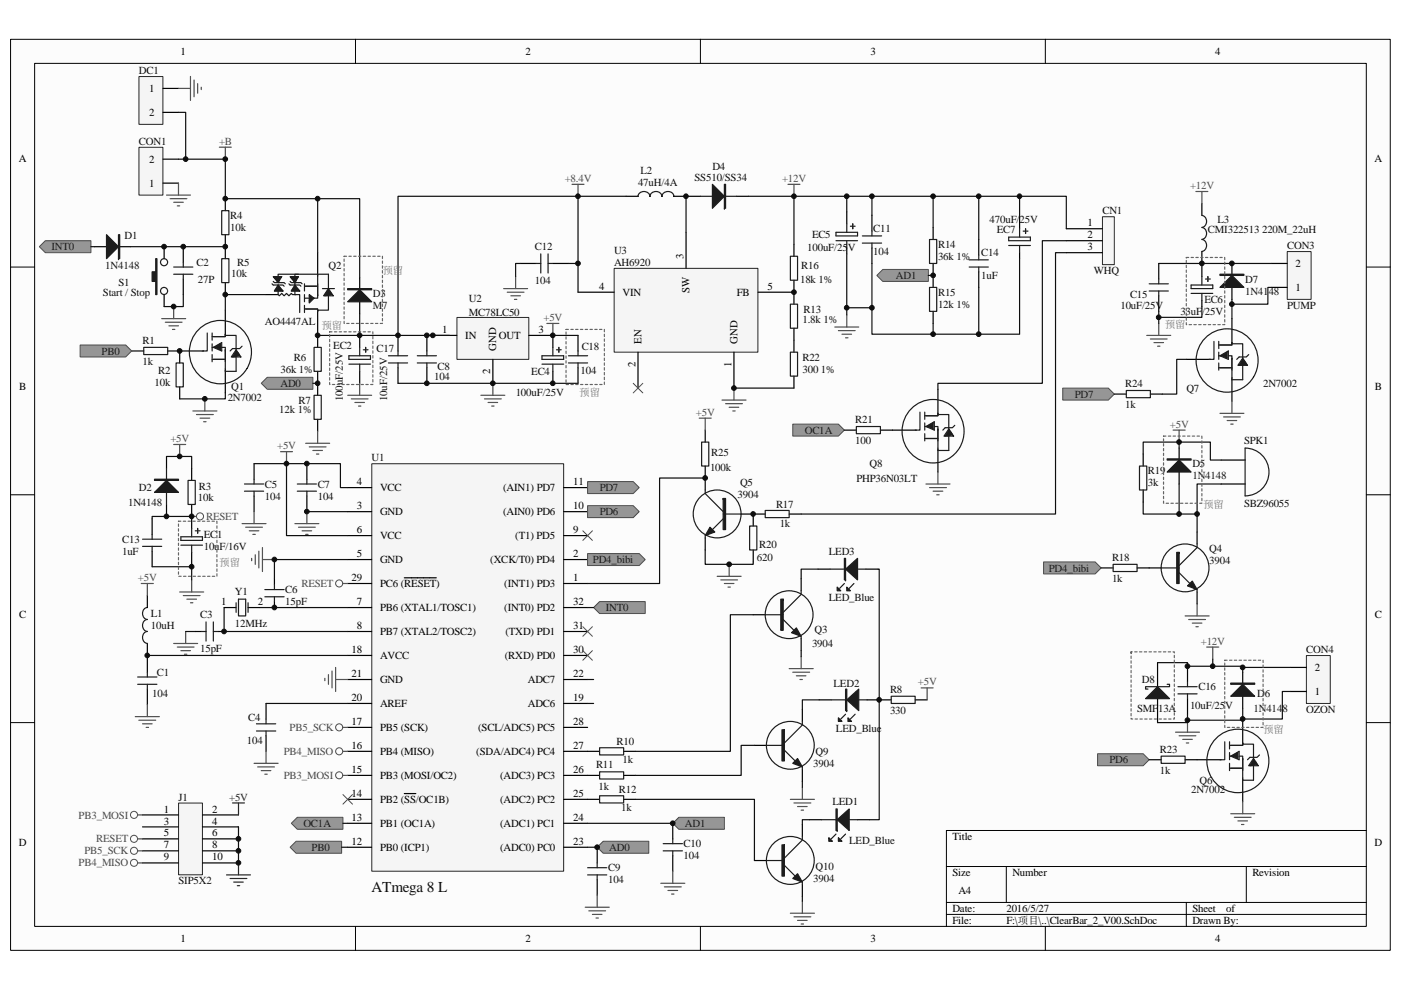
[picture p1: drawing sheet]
<svg xmlns="http://www.w3.org/2000/svg" width="297mm" height="210mm" viewBox="0 0 297 210" stroke-linecap="round" stroke-linejoin="round" font-family="sans-serif">
<path d="M2.3 8.4h292.5v193.2h-292.5z" fill="#fcfcfc"/>
<path d="M2.2 8.3h292.6v193.3h-292.6z" fill="none" stroke="#000" stroke-width=".21"/>
<path d="M7.4 13.5h282.3v183h-282.3z" fill="#fcfcfc"/>
<g fill="none" stroke="#000" stroke-width=".21">
<path d="M7.3 13.4h282.4v183.1h-282.4zM75.4 8.3v5.1M148.5 8.3v5.1M221.6 8.3v5.1M2.2 56.6h5.1M289.7 56.6h5.1M2.2 104.9h5.1M289.7 104.9h5.1M2.2 153.3h5.1M289.7 153.3h5.1M289.7 176.1h-89v20.4M75.4 196.5v5.1"/>
<path d="M148.5 196.5v5.1M200.7 183.8h89M200.7 191.4h89M200.7 194h89M213.4 183.8v7.6M221.6 196.5v5.1M251.5 191.4v5.1M264.2 183.8v7.6"/>
</g>
<path d="M78.8 98.4h40.7v86.4h-40.7z" fill="#f5f5f5"/>
<path d="M78.8 98.4h40.7v86.4h-40.7z" fill="none" stroke="#262626" stroke-width=".21"/>
<g fill="none" stroke="#000" stroke-width=".25">
<path d="M73.7 103.4h5.1M73.7 108.5h5.1M73.7 118.7h5.1M73.7 113.6h5.1M119.5 103.4h5.1M119.5 108.5h5.1M119.5 118.7h5.1M119.5 113.6h5.1M31.2 126.3v2.6M31.2 136.5v2.5M73.7 123.8h5.1M73.7 128.9h5.1"/>
<path d="M73.7 133.9h5.1M73.7 139h5.1M85.7 122.6h6.8M119.5 123.8h5.1M119.5 128.9h5.1M119.5 133.9h5.1M119.5 139h5.1M56.4 149.2v3.3M56.4 156.1v3.3M73.7 149.2h5.1M73.7 144.1h5.1M73.7 154.3h5.1"/>
<path d="M73.7 159.4h5.1M119.5 149.2h5.1M119.5 144.1h5.1M119.5 154.3h5.1M119.5 159.4h5.1M73.7 164.5h5.1M73.7 169.5h5.1M73.7 174.6h5.1M73.7 179.7h5.1M85.7 168.3h2.5M119.5 164.5h5.1M119.5 169.5h5.1"/>
<path d="M119.5 174.6h5.1M119.5 179.7h5.1"/>
</g>
<path d="M31.2 128.9a1.3 1.3 0 0 0-1 1.2 1.3 1.3 0 0 0 1 1.3 1.3 1.3 0 0 0-1 1.3 1.3 1.3 0 0 0 1 1.2 1.29 1.29 0 0 0-1 1.3 1.29 1.29 0 0 0 1 1.3M54.4 153.5h4.1M54.4 155h4.1M56.4 152.5v1M56.4 155v1.1" fill="none" stroke="#1c1c1c" stroke-width=".25"/>
<path d="M29.9 123.8h2.6M31.2 123.8v2.5M56.4 159.4v2.5M68.9 143.9v.5M69.6 143.1v2M70.4 142.3v3.6M71.2 144.1h2.5M71.2 141.6v5.1M53.9 161.9h5.1M54.6 162.7h3.6M55.4 163.4h2M56.2 164.2h.5" fill="none" stroke="#4c4c4c" stroke-width=".25"/>
<path d="M73.7 139h-42.5v.3M56.4 149.2h17.3" fill="none" stroke="#0e0e0e" stroke-width=".25"/>
<path d="M37.9 170.3h5v15.2h-5z" fill="#f5f5f5"/>
<path d="M37.9 170.3h5v15.2h-5z" fill="none" stroke="#262626" stroke-width=".21"/>
<g fill="none" stroke="#000" stroke-width=".25">
<path d="M35.3 96.8v2.6M40.6 99.4v2.5M53.9 98.3v3.3M65.1 98.3v3.3M35.3 107v2.5M40.6 107v5.1M40.6 117.2v2.5M53.9 105.2v3.3M65.1 105.2v3.3M47.5 128.9h2.6M52.6 128.9h2.5M173.4 120.7h2.6"/>
<path d="M183.6 120.7h2.6M124.6 159.4h2.5M132.2 159.4h2.6M173.7 148.4h2.5M183.9 148.4h2.5M30.2 172.8h7.6M30.2 175.4h7.6M30.2 177.9h7.6M42.9 172.8h7.7M42.9 175.4h7.7M42.9 177.9h7.7M124.6 164.5h2.5"/>
<path d="M124.6 169.5h2.5M132.2 164.5h2.6M132.2 169.5h2.6M171.7 173.9h2.5M181.8 173.9h2.6M30.2 180.5h7.6M30.2 183h7.6M42.9 180.5h7.7M42.9 183h7.7"/>
</g>
<g fill="none" stroke="#4c4c4c" stroke-width=".21">
<circle cx="42.4" cy="109.5" r=".75"/>
<circle cx="71.9" cy="123.8" r=".75"/>
<circle cx="71.9" cy="159.4" r=".75"/>
<circle cx="71.9" cy="154.3" r=".75"/>
<circle cx="28.4" cy="177.9" r=".75"/>
<circle cx="28.4" cy="172.8" r=".75"/>
<circle cx="71.9" cy="164.4" r=".75"/>
<circle cx="28.4" cy="180.5" r=".75"/>
<circle cx="28.4" cy="183" r=".75"/>
</g>
<g fill="none" stroke="#4c4c4c" stroke-width=".25">
<path d="M36.8 94.3h2.6M38.1 94.3v2.5M59.5 95.8h2.5M60.7 95.8v2.5M40.6 109.5h1.1M51.3 111.1h5.1M52.1 111.8h3.5M52.8 112.6h2.1M53.4 118.4v.5M53.6 113.3h.5M53.9 108.5v2.6M54.1 117.7v2"/>
<path d="M54.9 116.9v3.6M55.6 118.7h2.6M55.6 116.1v5.1M62.5 111.1h5.1M63.3 111.8h3.5M64 112.6h2.1M64.8 113.3h.5M65.1 108.5v2.6M72.7 123.8h1M251.3 130.6h5.1M252 131.4h3.6M252.8 132.2h2"/>
<path d="M253.6 132.9h.5M253.8 128.1v2.5M72.7 154.3h1M72.7 159.4h1M29.2 177.9h1M29.2 172.8h1M72.7 164.5h1M29.2 183h1M29.2 180.5h1M167.6 193.7h5.1M168.3 194.5h3.6M169.1 195.2h2"/>
<path d="M169.9 196h.5M170.1 191.2v2.5"/>
</g>
<path d="M49.3 170.3h2.5M50.6 170.3v2.5M48 185.6h5.1M48.8 186.3h3.5M49.5 187.1h2.1M50.3 187.9h.5M50.6 183v2.6" fill="none" stroke="#262626" stroke-width=".25"/>
<path d="M35.3 96.8h5.3v2.6M53.9 98.3h6.8M65.1 108.5h8.6M73.7 103.4h-1.5v-5.1h-11.5v15.3h13M242.4 106.5v2.5h11.4M250 102.7v6.3M258.9 102.7h-5.1v10.1M50.6 175.4v7.6" fill="none" stroke="#0e0e0e" stroke-width=".25"/>
<g fill="none" stroke="#1c1c1c" stroke-width=".25">
<path d="M35.3 99.4v7.6M38.4 113.9h4.5v.7h-4.5zM38.4 115.6h4.5M39.9 101.9h1.5v5.1h-1.5zM40.6 112.1v1.8M40.6 115.6v1.6M41.4 112.6h1M41.9 112.1v1M51.8 102.7h4.1M51.8 104.2h4.1M53.9 101.6v1.1M53.9 104.2v1"/>
<path d="M63 102.7h4.1M63 104.2h4.1M65.1 101.6v1.1M65.1 104.2v1M50.1 127.8v2.1M50.6 127.1h1.5v3.5h-1.5zM52.6 127.8v2.1M176 120.7h7.6M179 123.8l-1 1M181.1 123.8l-1.1 1M127.1 158.6h5.1v1.5h-5.1zM176.2 148.4h7.7"/>
<path d="M179.3 151.5l-1 1M181.3 151.5l-1 1M127.1 163.7h5.1v1.5h-5.1zM127.1 168.8h5.1v1.5h-5.1zM174.2 173.9h7.6M177.2 176.9l-1 1M179.3 176.9l-1 1"/>
</g>
<g fill="#1c1c1c" stroke="#1c1c1c" stroke-width=".25">
<path d="M32.8 104.4l2.5-2.5 2.5 2.5z"/>
<path d="M179.3 120.7l2.5-2.3v4.6z"/>
<path d="M177.5 124.5l.8 .8h-.8z"/>
<path d="M179.5 124.5l.8 .8h-.8z"/>
<path d="M179.5 148.4l2.6-2.2v4.5z"/>
<path d="M177.8 152.3l.7 .7h-.7z"/>
<path d="M179.8 152.3l.7 .7h-.7z"/>
<path d="M177.5 173.9l2.5-2.3v4.5z"/>
<path d="M175.7 177.7l.8 .7h-.8z"/>
<path d="M177.8 177.7l.7 .7h-.7z"/>
<path d="M32.8 101.6h5v.3h-5z" fill-rule="evenodd"/>
<path d="M179 118.4h.3v4.6h-.3z" fill-rule="evenodd"/>
<path d="M179.3 146.2h.2v4.5h-.2z" fill-rule="evenodd"/>
<path d="M177.2 171.6h.3v4.5h-.3z" fill-rule="evenodd"/>
</g>
<path d="M221.3 119.2h10.9l1.3 1.3-1.3 1.2h-10.9z" fill-rule="evenodd" fill="#969696" stroke="#4c4c4c" stroke-width=".21"/>
<path d="M258.9 97.6h5.1M253.8 112.8v2.6M258.9 102.7h5.1M243.6 120.5h2.6M253.8 125.6v2.5" fill="none" stroke="#000" stroke-width=".25"/>
<g fill="none" stroke="#1c1c1c" stroke-width=".25">
<path d="M253.8 115.4v.7l-3.8 3.9M264 105.2a5.1 5.1 0 0 0 5-5.1 5.1 5.1 0 0 0-5-5.1v10.2M246.2 120.5h3.8M250 121.5l2.3 2.3M253.8 125.1v.5"/>
<circle cx="251.3" cy="120.4" r="5.1"/>
</g>
<g fill="#1c1c1c" stroke="#1c1c1c" stroke-width=".25">
<path d="M251.8 124.3l1-1 1 1.8z"/>
<path d="M249.5 117.2v6.6h.5v-6.6z" fill-rule="evenodd"/>
</g>
<path d="M250 93.8h6.6v3.8h2.3" fill="none" stroke="#0e0e0e" stroke-width=".25"/>
<path d="M126.6 179.7l1.3-1.3h9.7v2.6h-9.7z" fill-rule="evenodd" fill="#969696" stroke="#4c4c4c" stroke-width=".21"/>
<path d="M124.6 184h4M124.6 185.6h4M126.6 183v1M126.6 185.6v1" fill="none" stroke="#1c1c1c" stroke-width=".25"/>
<path d="M126.6 179.7v3.3M126.6 186.6v3.3" fill="none" stroke="#000" stroke-width=".25"/>
<path d="M124.1 192.4h5.1M124.8 193.2h3.6M125.6 194h2M126.4 194.7h.5M126.6 189.9v2.5" fill="none" stroke="#4c4c4c" stroke-width=".25"/>
<path d="M124.6 179.7h2" fill="none" stroke="#0e0e0e" stroke-width=".25"/>
<path d="M142.6 174.6l1.3-1.2h9.7v2.5h-9.7z" fill-rule="evenodd" fill="#969696" stroke="#4c4c4c" stroke-width=".21"/>
<path d="M124.6 174.6h18v.5" fill="none" stroke="#0e0e0e" stroke-width=".25"/>
<path d="M140.6 178.9h4.1M142.6 177.9v1M140.6 180.5h4.1M142.6 180.5v1" fill="none" stroke="#1c1c1c" stroke-width=".25"/>
<path d="M142.6 174.6v3.3M142.6 181.5v3.3" fill="none" stroke="#000" stroke-width=".25"/>
<path d="M248.7 91.2h2.6M250 91.2v2.6M140.1 187.3h5.1M140.9 188.1h3.5M141.6 188.9h2.1M142.4 189.6h.5M142.6 184.8v2.5" fill="none" stroke="#4c4c4c" stroke-width=".25"/>
<g fill="#969696" stroke="#4c4c4c" stroke-width=".21">
<path d="M63 173.4h9.7v2.5h-9.7l-1.2-1.3z" fill-rule="evenodd"/>
<path d="M61.5 179.7l1.3-1.3h9.6v2.6h-9.6z" fill-rule="evenodd"/>
<path d="M124.6 117.4h10.9l1.3 1.3-1.3 1.3h-10.9z" fill-rule="evenodd"/>
</g>
<path d="M72.4 179.7h1.3M72.7 174.6h1" fill="none" stroke="#0e0e0e" stroke-width=".25"/>
<path d="M272.9 53.4h5.1v10.1h-5.1z" fill="#f5f5f5"/>
<path d="M272.9 53.4h5.1v10.1h-5.1z" fill="none" stroke="#262626" stroke-width=".21"/>
<path d="M269.6 55.9h3.3M269.6 61h3.3" fill="none" stroke="#000" stroke-width=".25"/>
<path d="M277 139.1h5v10.1h-5z" fill="#f5f5f5"/>
<path d="M277 139h5v10.2h-5z" fill="none" stroke="#262626" stroke-width=".21"/>
<g fill="none" stroke="#000" stroke-width=".25">
<path d="M216.2 46v2.5M216.2 53.6v1.3M254.8 43.2v2.5M254.8 53.3v2.6M254.8 56.1v2.6M261.2 55.9v2.5M251.5 76.2h5.1M254.8 63.8v1.2M261.2 61v2.5M261.2 67.6v5.1M261.2 80v5.1M263.5 152.5v5.1"/>
<path d="M273.7 146.7h3.3M273.7 141.6h3.3M253.8 161.1h5.1M263.5 165v5.1"/>
</g>
<g fill="#1c1c1c" stroke="#1c1c1c" stroke-width=".25">
<path d="M258.7 61l2.5-2.6 2.5 2.6z"/>
<path d="M258.7 58.2h5v.2h-5z" fill-rule="evenodd"/>
<path d="M263.5 76.2l.7 1-1.5 .3z" fill-rule="evenodd"/>
<path d="M258.9 75.5l1.3-.8v1.3z" fill-rule="evenodd"/>
<path d="M265.8 161.1l.7 1.1-1.5 .2z" fill-rule="evenodd"/>
<path d="M261.2 160.4l1.3-.8v1.3z" fill-rule="evenodd"/>
</g>
<path d="M269.6 55.9h-14.8v.2M261.2 64.5v3.1M269.6 61h-.8v3.5h-7.6v-1" fill="none" stroke="#0e0e0e" stroke-width=".25"/>
<g fill="none" stroke="#1c1c1c" stroke-width=".25">
<path d="M213.9 50.3h4.6v.8h-4.6zM213.9 52.1h4.6M216.2 48.5v1.8M216.2 52.1v1.5M216.9 49h1M217.4 48.5v1M254.8 45.7a1.32 1.32 0 0 1 1 1.3 1.32 1.32 0 0 1-1 1.3 1.28 1.28 0 0 1 1 1.2 1.28 1.28 0 0 1-1 1.3 1.32 1.32 0 0 1 1 1.2 1.32 1.32 0 0 1-1 1.3M254.8 58.7v1.8M255.6 59.2h1M256.1 58.7v1M252.5 60.5h4.6v.7h-4.6zM252.5 62.2h4.6"/>
<path d="M254.8 62.2v1.6M257.4 72.4v3.8h-1M258.4 78h2.8M258.4 75.5h1M258.4 72.4v1.5M258.4 74.7v1.5M258.4 77v1.5M258.7 75.5l1.7-1.1v1.8zM260.4 75.5h.8v.7M261.2 72.7v.5h-2.5M261.2 72.7v.5h-2.8M261.2 76v4"/>
<path d="M261.2 72.7v.2h2.3v7.6h-2.3v-.2M263.5 76l1 1.5h-2zM264.7 75.2l-.5 .5h-1.5l-.5 .5M265.8 79.9a6.7 6.7 0 0 0-5.8-10.2 6.7 6.7 0 0 0-5.3 10.4 6.5 6.5 0 0 0 11.1-.1M259.7 157.3v3.8h-1M260.7 157.3v1.6M260.7 159.6v1.5M263.5 157.6v.5h-2.6M263.5 157.6v.5h-2.8M263.5 157.6v.2h2.3v7.7h-2.3v-.3M260.7 162.9h2.8M260.7 160.4h1"/>
<path d="M260.7 161.9v1.5M260.9 160.4l1.8-1v1.7zM262.7 160.4h.8v.7M263.5 160.9v4.1M265.8 160.9l1 1.5h-2.1zM267 160.1l-.5 .5h-1.5l-.5 .5M268.1 164.8a6.7 6.7 0 0 0-5.8-10.1 6.7 6.7 0 0 0-5.4 10.4 6.5 6.5 0 0 0 11.2-.2"/>
</g>
<g fill="none" stroke="#4c4c4c" stroke-width=".25">
<path d="M253.6 40.6h2.5M254.8 40.6v2.6M243.1 71.1h5.1M243.9 71.9h3.6M244.7 72.7h2M245.4 73.4h.5M245.7 68.6v2.5M255.8 137.2h2.6M257.1 137.2v2.6M249.2 155.3h5.1M250 156.1h3.6M250.8 156.8h2"/>
<path d="M251.5 157.6h.5M251.8 152.8v2.5"/>
</g>
<g fill="#969696" stroke="#4c4c4c" stroke-width=".21">
<path d="M124.6 107.3h9.7l1.2 1.2-1.2 1.3h-9.7z" fill-rule="evenodd"/>
<path d="M124.6 102.2h9.7l1.2 1.2-1.2 1.3h-9.7z" fill-rule="evenodd"/>
</g>
<path d="M124.6 144.1h1.3M124.6 149.2h1.3" fill="none" stroke="#0e0e0e" stroke-width=".25"/>
<g fill="#969696" stroke="#4c4c4c" stroke-width=".21">
<path d="M232.7 159.9h9.7l1.2 1.2-1.2 1.3h-9.7z" fill-rule="evenodd"/>
<path d="M225.3 82.3h9.7l1.3 1.3-1.3 1.3h-9.7z" fill-rule="evenodd"/>
</g>
<path d="M123.6 112.6l2 2M125.6 112.6l-2 2M123.6 132.9l2 2.1M123.6 138l2 2M125.6 132.9l-2 2.1M125.6 138l-2 2" fill="none" stroke="#4c4c4c" stroke-width=".21"/>
<g fill="none" stroke="#000" stroke-width=".25">
<path d="M34.8 52.3v2.6M47.8 42.1v2.6M47.8 49.8v2.5M67.3 53.6v5.1M27.9 74.4h2.6M34.8 62.5v2.5M35.6 74.4h7.6M38.1 74.4v2.6M47.8 65.8v5.1M47.8 78.3v5M56.4 62.5h2.6M67.3 66v5.1"/>
<path d="M38.1 82.1v2.5"/>
</g>
<g fill="none" stroke="#1c1c1c" stroke-width=".25">
<path d="M47 44.7h1.5v5.1h-1.5zM57.9 59.7l.3 .2h1M57.9 58.7h1.8l-.7 1.2zM58.2 58.7h1l.3 .2-.3 .3v-.3h.3v-.2M58.5 58.7l-.3 .2M59 59.9h1.2l.3 .3M59.2 58.7l-.2 .2-.3-.2-.2 .2 .2 .3v.2l-.5-.5h1v.5M61.5 59.7l.3 .2h1M61.5 58.7h1.8l-.8 1.2zM61.8 58.7h1l.2 .2-.2 .3v-.3h.2v-.2M62 58.7l-.2 .2M62.5 59.9h1.3l.2 .3"/>
<path d="M62.8 58.7l-.3 .2-.2-.2-.3 .2 .3 .3v.2l-.5-.5h1v.5M63.3 58.2h-4.3v.5M67.3 58.2h-4.8v4.3h1v3.8M67.3 58.2h2.3v7.6h-2.3v.2M67.3 58.2v.2M67.3 58.7v4M30.5 73.7h5.1v1.5h-5.1zM37.3 77h1.6v5.1h-1.6zM43.9 70.6v3.8h-1M45 76.2h2.8M45 73.7h1M45 70.6v1.6"/>
<path d="M45 72.9v1.5M45 75.2v1.5M45.2 73.7l1.8-1v1.7zM47 73.7h.8v.7M47.8 70.9v.5h-2.6M47.8 70.9v.5h-2.8M47.8 70.9v.2h2.3v7.7h-2.3v-.3M47.8 74.2v4.1M50.1 74.2l1 1.5h-2.1zM51.3 73.4l-.5 .5h-1.5l-.5 .5M52.4 78.1a6.7 6.7 0 0 0-1.7-8.8 6.7 6.7 0 0 0-8.9 .8 6.7 6.7 0 0 0 0 9 6.5 6.5 0 0 0 10.5-.9M57.7 60.2l.2 .3h2.1l.2 .2"/>
<path d="M59 61.5v1l.2 .2 .5-.5 .5 .5 .5-.5 .6 .5 .5-.5 .2 .3h.8M59 60.5l1 1.2h-1.8zM61.3 60.2l.2 .3h2l.3 .2M62.5 60.5l1 1.2h-1.7zM64.6 65.5h2.7v.5M64.6 60.7h2.7M64.6 63.2h1M64.6 60.2v1.5M64.6 62.5v1.5M64.6 64.8v1.5M64.8 65.5h2.5v.5M65.6 62.5l1 .7-1 1.1z"/>
<path d="M66.1 63.5l-.3-.3v-.2l-.2 .8 .5-.6-.5-.5h.2l.5 .5-.7 .8M67.3 62.5v.7h-.7M68.4 61.2h2.5M69.6 61.2l1.1 1.5h-2.1z"/>
<circle cx="34.8" cy="55.6" r=".75"/>
<circle cx="34.8" cy="61.7" r=".75"/>
</g>
<g fill="#1c1c1c" stroke="#1c1c1c" stroke-width=".21">
<path d="M62.4 58.8h.2l.2 .5-.3 .6-.2-.3z" fill-rule="evenodd"/>
<path d="M58.8 58.8h.3l.1 .5-.3 .6-.2-.3z" fill-rule="evenodd"/>
</g>
<g fill="#1c1c1c" stroke="#1c1c1c" stroke-width=".25">
<path d="M69.4 61.7l.2-.2 .8 1-1.5 .2v-.2z" fill-rule="evenodd"/>
<path d="M62.5 60.7l1 1h-1.7z" fill-rule="evenodd"/>
<path d="M59 60.7l1 1h-1.8z" fill-rule="evenodd"/>
<path d="M50.1 74.4l.7 1.1-1.5 .2z" fill-rule="evenodd"/>
<path d="M45.5 73.7l1.3-.8v1.3z" fill-rule="evenodd"/>
<path d="M33 54.9h.3v7.6h-.3v-2.8h-.7v-2h.7z" fill-rule="evenodd"/>
</g>
<path d="M102 83.8h5M102.7 84.6h3.6M103.5 85.4h2M104.2 86.1h.6M104.5 81.3v2.5" fill="none" stroke="#4c4c4c" stroke-width=".25"/>
<path d="M96.9 67.4h15.2v8.8h-15.2z" fill="#f5f5f5"/>
<path d="M96.9 67.3h15.2v8.9h-15.2z" fill="none" stroke="#262626" stroke-width=".21"/>
<path d="M67.3 71.1v2.6M67.3 78.8v5M91.8 71.1h5.1M104.5 76.2v5.1M112.1 71.1h5.1M67.3 88.9v2.6" fill="none" stroke="#000" stroke-width=".25"/>
<path d="M66.6 73.7h1.5v5.1h-1.5zM66.6 83.8h1.5v5.1h-1.5z" fill="none" stroke="#1c1c1c" stroke-width=".25"/>
<path d="M55.4 81.3l1.3-1.3h9.6v2.6h-9.6z" fill-rule="evenodd" fill="#969696" stroke="#4c4c4c" stroke-width=".21"/>
<path d="M66.3 81.3h1" fill="none" stroke="#0e0e0e" stroke-width=".25"/>
<path d="M64.8 94h5.1M65.6 94.8h3.5M66.3 95.5h2.1M67.1 96.3h.5M67.3 91.5v2.5M73.7 83.8h5.1M74.5 84.6h3.5M75.2 85.4h2.1M76 86.1h.5M76.3 81.3v2.5" fill="none" stroke="#4c4c4c" stroke-width=".25"/>
<path d="M76.3 58.9v2.6M76.3 64v2.5M76.3 71.1v2.6M76.3 78.8v2.5M117.2 71.1v2.6M117.2 78.8v2.5" fill="none" stroke="#000" stroke-width=".25"/>
<g fill="#1c1c1c" stroke="#1c1c1c" stroke-width=".25">
<path d="M73.7 64l2.6-2.5 2.5 2.5z"/>
<path d="M73.7 61.2h5.1v.3h-5.1z" fill-rule="evenodd"/>
</g>
<path d="M74 75.5h4.5v.7h-4.5zM74 77.2h4.5M76.3 73.7v1.8M76.3 77.2v1.6M77 74.2h1M77.5 73.7v1M114.9 77.2h4.6M114.9 75.5h4.6v.7h-4.6zM117.2 73.7v1.8M117.2 77.2v1.6M118 74.2h1M118.5 73.7v1" fill="none" stroke="#1c1c1c" stroke-width=".25"/>
<path d="M17 73.2h9.6l1.3 1.2-1.3 1.3h-9.6z" fill-rule="evenodd" fill="#969696" stroke="#4c4c4c" stroke-width=".21"/>
<path d="M29.5 31.3h5v10.1h-5z" fill="#f5f5f5"/>
<path d="M29.5 31.2h5v10.2h-5z" fill="none" stroke="#262626" stroke-width=".21"/>
<path d="M34.5 38.8h3.3M34.5 33.8h3.3" fill="none" stroke="#000" stroke-width=".25"/>
<path d="M29.5 16.3h5v10.1h-5z" fill="#f5f5f5"/>
<path d="M29.5 16.2h5v10.2h-5z" fill="none" stroke="#262626" stroke-width=".21"/>
<path d="M34.5 18.8h3.3M34.5 23.8h3.3M38.9 52.3v3.3M38.9 59.2v3.3M90.5 71.1v3.3M90.5 78v3.3" fill="none" stroke="#000" stroke-width=".25"/>
<g fill="none" stroke="#4c4c4c" stroke-width=".25">
<path d="M37.8 38.8v2.6M35.3 41.4h5.1M36.1 42.1h3.5M36.8 42.9h2.1M37.6 43.7h.5M34.3 67.6h5.1M35 68.3h3.6M35.8 69.1h2M36.6 69.9h.5M36.8 65v2.6M115.9 68.6h2.6M117.2 68.6v2.5"/>
<path d="M40.9 87.2h5.1M41.7 87.9h3.5M42.4 88.7h2.1M43.2 89.5h.5M43.4 84.6v2.6"/>
</g>
<path d="M76.3 66.5v4.6h-9" fill="none" stroke="#0e0e0e" stroke-width=".25"/>
<path d="M36.8 58.2h4.1M36.8 56.6h4.1M38.9 55.6v1M38.9 58.2v1M88.5 75.5h4M88.5 77h4M90.5 74.4v1.1M90.5 77v1" fill="none" stroke="#1c1c1c" stroke-width=".25"/>
<path d="M8.3 52.3l1.3-1.2h9.7v2.5h-9.7z" fill-rule="evenodd" fill="#969696" stroke="#4c4c4c" stroke-width=".21"/>
<path d="M37.8 33.8h10v8.3h19.5v11.5M27.7 52.3h20.1M67.3 42.1h9v16.8M38.9 62.5v2.5h-4.1M56.4 62.5h-8.6v3.3M47.8 83.3v1.3h-9.7" fill="none" stroke="#0e0e0e" stroke-width=".25"/>
<path d="M20 52.3h2.6M25.1 52.3h2.6M47.8 52.3v2.6M47.8 59.9v2.6" fill="none" stroke="#000" stroke-width=".25"/>
<path d="M47 54.9h1.5v5h-1.5z" fill="none" stroke="#1c1c1c" stroke-width=".25"/>
<g fill="#1c1c1c" stroke="#1c1c1c" stroke-width=".25">
<path d="M22.6 49.8l2.5 2.5-2.5 2.6z"/>
<path d="M25.1 49.8v5.1h.3v-5.1z" fill-rule="evenodd"/>
</g>
<path d="M121.3 39.1h2.5M122.6 39.1v2.5M167.1 39.1h2.5M168.3 39.1v2.5" fill="none" stroke="#4c4c4c" stroke-width=".25"/>
<path d="M130.2 56.9h30.5v17.8h-30.5z" fill="#f5f5f5"/>
<path d="M130.2 56.9h30.5v17.8h-30.5z" fill="none" stroke="#262626" stroke-width=".21"/>
<g fill="none" stroke="#000" stroke-width=".25">
<path d="M132.7 41.6h2.6M142.9 41.6h2.6M145.5 49.3v7.6M146 41.6h2.5M156.1 41.6h2.6M168.3 51.8v2.6M168.3 59.4v5.1M179.5 44.9v2.6M179.5 52.6v1.2M197.8 48.2v2.6M197.8 55.9v5.1M122.6 62h7.6"/>
<path d="M135.3 74.7v7.6M155.6 74.7v7.6M160.7 62h7.6M168.3 69.6v2.6M197.8 66v2.6"/>
</g>
<path d="M177 69.4h5.1M177.8 70.1h3.5M178.5 70.9h2M179.3 71.6h.5M179.5 66.8v2.6M153.1 84.9h5.1M153.8 85.6h3.6M154.6 86.4h2M155.4 87.2h.5M155.6 82.3v2.6" fill="none" stroke="#4c4c4c" stroke-width=".25"/>
<path d="M135.3 41.6a1.29 1.29 0 0 1 1.2-1 1.29 1.29 0 0 1 1.3 1 1.29 1.29 0 0 1 1.3-1 1.29 1.29 0 0 1 1.2 1h.1a1.29 1.29 0 0 1 1.2-1 1.29 1.29 0 0 1 1.3 1M148.5 41.6h7.6M167.6 54.4h1.5v5h-1.5zM177.2 49.3h4.6v.7h-4.6zM177.2 51.1h4.6M179.5 47.5v1.8M179.5 51.1v1.5M180.3 48h1M180.8 47.5v1M197.1 50.8h1.5v5.1h-1.5zM167.6 64.5h1.5v5.1h-1.5zM197.1 61h1.5v5h-1.5z" fill="none" stroke="#1c1c1c" stroke-width=".25"/>
<g fill="#1c1c1c" stroke="#1c1c1c" stroke-width=".25">
<path d="M151 39.1l2.6 2.5-2.6 2.6z"/>
<path d="M153.6 39.1v5.1h.2v-5.1z" fill-rule="evenodd"/>
</g>
<path d="M132.7 41.6h-48.3v29.5h-8.1M146 41.6h-.5v7.7" fill="none" stroke="#0e0e0e" stroke-width=".25"/>
<g fill="#969696" stroke="#4c4c4c" stroke-width=".21">
<path d="M185.9 58.4l1.3-1.3h9.6v2.6h-9.6z" fill-rule="evenodd"/>
<path d="M125.9 128.9l1.2-1.3h9.7v2.5h-9.7z" fill-rule="evenodd"/>
</g>
<path d="M122.6 41.6v20.4M250 95v-1.2h-7.6v2.5M73.7 118.7h-15.5v4M39.4 133.9h2M47.5 128.9v5h26.2M55.1 128.9h18.6M124.6 128.9h1.3" fill="none" stroke="#0e0e0e" stroke-width=".25"/>
<g fill="none" stroke="#000" stroke-width=".25">
<path d="M110.3 55.9h3.3M117.2 55.9h3.3M184.9 45.7v3.3M184.9 52.6v3.3M236.3 83.6h2.5M242.4 96.3v2.5M243.9 83.6h2.5M250 95v2.6M242.4 103.9v2.6M250 100.1v2.6M31.2 139.3v3.3M41.4 133.9h1.3"/>
<path d="M46.2 133.9h1.3M58.2 122.7v1.3M58.2 127.6v1.3M233.5 120.5h2.5M241.1 120.5h2.5M31.2 146.2v3.3M263.5 142.6v2.5M263.5 147.7v2.5M243.6 161.1h2.6M251.3 161.1h2.5"/>
</g>
<g fill="none" stroke="#1c1c1c" stroke-width=".25">
<path d="M113.6 55.9h1.1M114.7 53.8v4.1M116.2 53.8v4.1M116.2 55.9h1M182.8 50h4.1M182.8 51.6h4.1M184.9 49v1M184.9 51.6v1M238.8 82.8h5.1v1.5h-5.1zM241.6 98.8h1.5v5.1h-1.5zM236 119.7h5.1v1.5h-5.1zM42.7 133.9h1"/>
<path d="M43.7 131.9v4.1M45.2 131.9v4.1M45.2 133.9h1M56.2 126.6h4M56.2 125.1h4M58.2 124v1.1M58.2 126.6v1M29.2 143.6h4.1M29.2 145.1h4.1M31.2 142.6v1M31.2 145.1v1.1M246.2 160.4h5.1v1.5h-5.1z"/>
</g>
<g fill="#1c1c1c" stroke="#1c1c1c" stroke-width=".25">
<path d="M247.5 100.1l2.5-2.5 2.5 2.5z"/>
<path d="M260.9 147.7l2.6-2.6 2.5 2.6z"/>
<path d="M247.5 97.3h5v.3h-5z" fill-rule="evenodd"/>
<path d="M260.9 144.9h5.1v.2h-5.1z" fill-rule="evenodd"/>
</g>
<g fill="none" stroke="#4c4c4c" stroke-width=".25">
<path d="M109.3 58.7v2.5M106.8 61.2h5.1M107.5 62h3.6M108.3 62.7h2M109.1 63.5h.5M36.8 136.5h5.1M37.6 137.2h3.5M38.1 125.6h5.1M38.4 138h2M38.9 126.3h3.5M39.1 138.8h.5M39.4 133.9v2.6"/>
<path d="M39.6 127.1h2.1M40.4 127.8h.5M40.6 123v2.6M28.7 152h5.1M29.4 152.8h3.6M30.2 153.5h2.1M31 154.3h.5M31.2 149.5v2.5"/>
</g>
<path d="M134.3 81.3l2 2M136.3 81.3l-2 2" fill="none" stroke="#4c4c4c" stroke-width=".21"/>
<path d="M168.1 90h9.7l1.2 1.2-1.2 1.3h-9.7z" fill-rule="evenodd" fill="#969696" stroke="#4c4c4c" stroke-width=".21"/>
<path d="M19.3 52.3h.7" fill="none" stroke="#0e0e0e" stroke-width=".25"/>
<g fill="none" stroke="#4c4c4c" stroke-width=".25">
<path d="M258.7 87.7h5M259.4 88.4h3.6M260.2 89.2h2M260.9 90h.5M261.2 85.1v2.6M196.3 102.7h5.1M197.1 103.4h3.6M197.8 104.2h2.1M198.6 104.9h.5M198.9 100.1v2.6M260.9 172.6h5.1M261.7 173.4h3.6"/>
<path d="M262.5 174.1h2M263.2 174.9h.5M263.5 170.1v2.5"/>
</g>
<path d="M189.2 91.2h5.1M198.9 82.6v5.1M198.9 95v5.1" fill="none" stroke="#000" stroke-width=".25"/>
<g fill="none" stroke="#1c1c1c" stroke-width=".25">
<path d="M195 87.4v3.8h-1M196.1 93h2.8M196.1 90.5h1M196.1 87.4v1.5M196.1 89.7v1.5M196.1 92v1.5M196.3 90.5l1.8-1v1.7zM198.1 90.5h.8v.7M198.9 87.7v.5h-2.6M198.9 87.7v.5h-2.8M198.9 91v4M198.9 87.7v.2h2.3v7.6h-2.3v-.2"/>
<path d="M201.2 91l1 1.5h-2.1zM202.4 90.2l-.5 .5h-1.5l-.5 .5M203.5 94.9a6.7 6.7 0 0 0-5.8-10.2 6.7 6.7 0 0 0-5.4 10.4 6.5 6.5 0 0 0 11.2-.1"/>
</g>
<g fill="#1c1c1c" stroke="#1c1c1c" stroke-width=".25">
<path d="M201.2 91.2l.7 1-1.5 .3z" fill-rule="evenodd"/>
<path d="M196.6 90.5l1.2-.8v1.3z" fill-rule="evenodd"/>
</g>
<path d="M233.8 46h2.5v10.1h-2.5z" fill="#f5f5f5"/>
<path d="M233.7 46h2.6v10.1h-2.6z" fill="none" stroke="#262626" stroke-width=".21"/>
<g fill="none" stroke="#000" stroke-width=".25">
<path d="M207.5 50.8v3.3M207.5 57.7v3.3M226.1 48.5h7.6M226.1 51.1h7.6M226.1 53.6h7.6M245.7 55.9v3.3M84.4 71.1v3.3M84.4 78v3.3M122.6 71.1v3.3M122.6 78v3.3M168.3 72.2v2.5M168.3 79.8v2.5"/>
<path d="M245.7 62.7v3.3M149.5 91.2v2.6M149.5 98.8v5.1M179 91.2h2.6M186.7 91.2h2.5M32.3 110v3.3M32.3 116.9v3.3M149.5 114.1v2.5M157.1 109h5.1M159.7 109v2.6M159.7 116.6v2.6M167.3 109h2.6"/>
<path d="M159.7 130.4h2.5M169.9 122.7v2.6M169.9 135.5v2.5M160 158.1h2.5M170.1 150.5v2.5M186.4 148.4h2.6M194 148.4h2.6M245.4 140.5v5.1M245.4 148.2v5.1M251.8 141.3v3.3M251.8 148.2v3.3M170.1 163.2v2.5"/>
<path d="M170.1 174.9v2.5M160 182.5h2.5M170.1 187.6v2.5"/>
</g>
<g fill="none" stroke="#1c1c1c" stroke-width=".25">
<path d="M205.5 55.1h4M205.5 56.6h4M207.5 54.1v1M207.5 56.6v1.1M245.7 59.2v1M82.4 75.5h4M82.4 77h4M84.4 74.4v1.1M84.4 77v1M120.5 75.5h4.1M120.5 77h4.1M122.6 74.4v1.1"/>
<path d="M122.6 77v1M167.6 74.7h1.5v5.1h-1.5zM243.6 60.2h4.1M243.6 61.7h4.1M245.7 61.7v1M148.8 93.8h1.5v5h-1.5zM181.6 90.5h5.1v1.5h-5.1zM30.2 114.4h4.1M30.2 115.9h4.1M32.3 113.3v1.1M32.3 115.9v1M149.5 103.9v.8l3.8 3.8"/>
<path d="M149.5 113.6v.5M153.3 110l-2.3 2.3M153.3 109h3.8M158.9 111.6h1.6v5h-1.6zM162.2 108.3h5.1v1.5h-5.1zM162.2 130.4h3.8M166 131.4l2.3 2.3M169.9 125.3v.8l-3.9 3.8M169.9 135v.5M162.5 158.1h3.8M166.3 159.1l2.3 2.3M170.1 153v.8l-3.8 3.8"/>
<path d="M189 147.7h5v1.5h-5zM247.5 145.1h.5v.5h-5.1v.6h.5M249.7 145.6h4.1M249.7 147.2h4.1M251.8 144.6v1M251.8 147.2v1M170.1 177.4v.8l-3.8 3.8M170.1 162.7v.5M162.5 182.5h3.8M166.3 183.5l2.3 2.3M170.1 187.1v.5"/>
<circle cx="152" cy="109" r="5.1"/>
<circle cx="167.3" cy="130.4" r="5.1"/>
<circle cx="167.6" cy="158.1" r="5.1"/>
<circle cx="167.6" cy="182.5" r="5.1"/>
</g>
<g fill="#1c1c1c" stroke="#1c1c1c" stroke-width=".25">
<path d="M150.5 111.8l1.1 1-2.1 .8z"/>
<path d="M245.4 145.6l2.6 2.6h-5.1z"/>
<path d="M167.8 134.2l1-1 1.1 1.8z"/>
<path d="M168.1 161.9l1-1 1 1.8z"/>
<path d="M168.1 186.3l1-1 1 1.8z"/>
<path d="M153.3 105.7h.5v6.6h-.5z" fill-rule="evenodd"/>
<path d="M165.5 127.1v6.6h.5v-6.6z" fill-rule="evenodd"/>
<path d="M165.8 154.8v6.6h.5v-6.6z" fill-rule="evenodd"/>
<path d="M165.8 179.2v6.6h.5v-6.6z" fill-rule="evenodd"/>
</g>
<g fill="none" stroke="#4c4c4c" stroke-width=".25">
<path d="M37.8 18.8h2.6M40.4 16.2v5.1M41.1 17v3.5M41.9 17.7v2.1M42.7 18.5v.5M46.5 31.2h2.5M47.8 31.2v2.6M148.2 88.7h2.6M149.5 88.7v2.5M154.6 119.7v2.5M152.1 122.2h5M152.8 123h3.6"/>
<path d="M153.6 123.8h2M154.3 124.5h.6M169.9 139.3v2.5M167.3 141.8h5.1M168.1 142.6h3.6M168.8 143.3h2.1M169.6 144.1h.5M195.3 145.9h2.5M196.6 145.9v2.5M167.6 169.5h5.1M168.3 170.3h3.6M169.1 171.1h2"/>
<path d="M169.9 171.8h.5M170.1 167v2.5"/>
</g>
<g fill="none" stroke="#0e0e0e" stroke-width=".25">
<path d="M37.8 23.8h1.6v10M110.3 55.9h-1v2.8M120.5 55.9h2.1M158.7 41.6h39.1M168.3 41.6v10.2M179.5 41.6v3.3M179.5 53.8v13M184.9 55.9v9.4h-5.4M184.9 41.6v4.1M196.8 58.4h1M197.8 48.2v-6.6h9.7v9.2M207.5 41.6h8.7"/>
<path d="M216.2 46v-4.4h9.9v6.9M216.2 54.9v16h-8.7M226.1 53.6h-2.3v55.4h-53.9M226.1 51.1h-5.1v30.2h-22.1v1.3M245.7 55.9h9.1M84.4 71.1h10.9M117.2 71.1h5.4M184.9 65.3v5.6h12.9v-2.3M207.5 61v9.9h-9.7M245.7 67.3v1.3M251.5 76.2h-2v7.4h-3.1M254.8 65v2.3h-9.1v-1.3"/>
<path d="M84.4 81.3h38.2M155.6 82.3h12.7M40.6 109.5h-8.3v.5M40.6 119.7v.5h-8.3M149.5 101.4h-9.7v22.4h-15.2M149.5 116.6v3.1h10.2v-.5M40.6 120.2v2.8M159.7 130.4h-4.8v29h-20.1M169.9 138v1.3M173.4 120.7h-3.5v2M186.2 120.7h.2v53.2h-2M257.1 139.8v1.5h-5.3v-.8h-6.4"/>
<path d="M160 158.1h-2.9v6.4h-22.3M173.7 148.4h-3.6v2.1M251.8 152.8v.5h-6.4M257.1 141.3h6.4v.3h10.2M263.5 150.2v2.6h-11.7v-1.3M263.5 141.6v1M273.7 146.7h-1.8v5.8h-8.4M134.8 169.5h25.2v13M170.1 165.7v1.3M171.7 173.9h-1.6v1M170.1 190.1v1.1"/>
</g>
<path d="M72.7 168.5l2 2.1M74.7 168.5l-2 2.1" fill="none" stroke="#4c4c4c" stroke-width=".21"/>
<path d="M73 54.4h8.1v14.2h-8.1v-14.2M251.5 54.6h8.2v14.3h-8.2v-14.3M69.9 70.4h9.2v11.2h-9.2v-11.2M120 69.9h8.1v11.7h-8.1v-11.7M246.7 92.5h8.1v14.2h-8.1v-14.2M37.8 110.6h8.2v11.6h-8.2v-11.6M239.8 138.5v-.2h9.2v14.2h-9.2v-14.2M259.7 140h8.1v14.3h-8.1v-14.3" fill="none" stroke="#686868" stroke-width=".25" stroke-dasharray=".5 .5"/>
<g fill="#0e0e0e" stroke="#0e0e0e" stroke-width=".21">
<circle cx="31.2" cy="139" r=".49"/>
<circle cx="34.8" cy="52.3" r=".5"/>
<circle cx="35.3" cy="109.5" r=".5"/>
<circle cx="36.8" cy="65" r=".5"/>
<circle cx="38.1" cy="96.8" r=".5"/>
<circle cx="38.1" cy="74.4" r=".5"/>
<circle cx="38.9" cy="52.3" r=".49"/>
<circle cx="39.4" cy="33.7" r=".49"/>
<circle cx="40.6" cy="120.2" r=".49"/>
<circle cx="40.6" cy="109.5" r=".49"/>
<circle cx="43.4" cy="84.6" r=".49"/>
<circle cx="47.5" cy="133.9" r=".5"/>
<circle cx="47.8" cy="62.5" r=".5"/>
<circle cx="47.8" cy="52.3" r=".5"/>
<circle cx="47.8" cy="42.1" r=".5"/>
<circle cx="47.8" cy="33.7" r=".5"/>
<circle cx="50.6" cy="183" r=".5"/>
<circle cx="50.6" cy="180.5" r=".5"/>
<circle cx="50.6" cy="177.9" r=".5"/>
<circle cx="58.2" cy="128.8" r=".49"/>
<circle cx="58.2" cy="118.7" r=".49"/>
<circle cx="60.7" cy="98.3" r=".5"/>
<circle cx="65.1" cy="108.5" r=".5"/>
<circle cx="65.1" cy="98.3" r=".5"/>
<circle cx="67.3" cy="81.3" r=".49"/>
<circle cx="67.3" cy="71.1" r=".49"/>
<circle cx="67.3" cy="42.1" r=".49"/>
<circle cx="76.2" cy="71.1" r=".5"/>
<circle cx="84.4" cy="71.1" r=".49"/>
<circle cx="90.5" cy="81.3" r=".5"/>
<circle cx="90.5" cy="71.1" r=".5"/>
<circle cx="91.8" cy="71.1" r=".5"/>
<circle cx="104.5" cy="81.3" r=".5"/>
<circle cx="117.2" cy="81.3" r=".49"/>
<circle cx="117.2" cy="71.1" r=".49"/>
<circle cx="122.5" cy="55.9" r=".5"/>
<circle cx="122.5" cy="41.6" r=".5"/>
<circle cx="126.6" cy="179.7" r=".49"/>
<circle cx="142.6" cy="174.6" r=".49"/>
<circle cx="145.4" cy="41.6" r=".49"/>
<circle cx="149.5" cy="101.4" r=".5"/>
<circle cx="154.6" cy="119.7" r=".49"/>
<circle cx="155.6" cy="82.3" r=".49"/>
<circle cx="159.7" cy="109" r=".49"/>
<circle cx="168.3" cy="62" r=".49"/>
<circle cx="168.3" cy="41.6" r=".49"/>
<circle cx="179.5" cy="65.3" r=".5"/>
<circle cx="179.5" cy="41.6" r=".5"/>
<circle cx="184.9" cy="65.3" r=".49"/>
<circle cx="184.9" cy="41.6" r=".49"/>
<circle cx="186.4" cy="148.4" r=".49"/>
<circle cx="197.8" cy="70.9" r=".49"/>
<circle cx="197.8" cy="58.4" r=".49"/>
<circle cx="197.8" cy="41.6" r=".49"/>
<circle cx="207.5" cy="70.9" r=".5"/>
<circle cx="207.5" cy="41.6" r=".5"/>
<circle cx="216.1" cy="41.6" r=".49"/>
<circle cx="245.7" cy="67.3" r=".5"/>
<circle cx="250" cy="109" r=".5"/>
<circle cx="250" cy="93.8" r=".5"/>
<circle cx="251.8" cy="152.7" r=".49"/>
<circle cx="251.8" cy="141.3" r=".49"/>
<circle cx="253.8" cy="109" r=".49"/>
<circle cx="254.8" cy="55.9" r=".49"/>
<circle cx="257.1" cy="141.3" r=".49"/>
<circle cx="261.2" cy="64.5" r=".5"/>
<circle cx="261.2" cy="55.9" r=".5"/>
<circle cx="263.5" cy="152.5" r=".5"/>
<circle cx="263.5" cy="141.6" r=".5"/>
</g>
<text font-size="3.2" fill="#0e0e0e" x="78.8" y="189.1">ATmega 8 L</text>
<g font-size="2.3">
<text x="38.3" y="11.6">1</text>
<text x="111.4" y="11.6">2</text>
<text x="184.5" y="11.6">3</text>
<text x="257.7" y="11.6">4</text>
<text x="31.6" y="19.5">1</text>
<text x="31.6" y="24.6">2</text>
<text x="4" y="34.5">A</text>
<text x="31.6" y="34.5">2</text>
<text x="291.4" y="34.5">A</text>
<text x="31.6" y="39.6">1</text>
<text x="230.6" y="48">1</text>
<text x="230.6" y="50.5">2</text>
<text x="230.6" y="53.1">3</text>
<text x="144.9" y="54.9" transform="rotate(-90 144.9 54.9)">3</text>
<text x="274.7" y="56.6">2</text>
<text x="127" y="61.5">4</text>
<text x="132" y="62.7">VIN</text>
<text x="146.2" y="62.1" transform="rotate(-90 146.2 62.1)">SW</text>
<text x="156.2" y="62.7">FB</text>
<text x="162.7" y="61.5">5</text>
<text x="274.7" y="61.7">1</text>
<text x="93.7" y="70.6">1</text>
<text x="98.7" y="71.9">IN</text>
<text x="105.8" y="71.9">OUT</text>
<text x="114.2" y="70.6">3</text>
<text x="105.2" y="74.4" transform="rotate(-90 105.2 74.4)">GND</text>
<text x="134.7" y="77.9" transform="rotate(-90 134.7 77.9)">2</text>
<text x="136" y="72.9" transform="rotate(-90 136 72.9)">EN</text>
<text x="155.1" y="77.9" transform="rotate(-90 155.1 77.9)">1</text>
<text x="156.4" y="72.9" transform="rotate(-90 156.4 72.9)">GND</text>
<text x="4" y="82.8">B</text>
<text x="103.9" y="79.4" transform="rotate(-90 103.9 79.4)">2</text>
<text x="291.5" y="82.8">B</text>
<text x="75.6" y="102.9">4</text>
<text x="75.6" y="108">3</text>
<text x="80.6" y="104.2">VCC</text>
<text x="106.7" y="104.2">(AIN1) PD7</text>
<text x="121.5" y="108">10</text>
<text x="121.5" y="102.9">11</text>
<text x="75.6" y="113.1">6</text>
<text x="80.6" y="109.3">GND</text>
<text x="106.7" y="109.3">(AIN0) PD6</text>
<text x="121.5" y="113.1">9</text>
<text x="75.6" y="118.2">5</text>
<text x="80.6" y="114.4">VCC</text>
<text x="80.6" y="119.4">GND</text>
<text x="103.9" y="119.4">(XCK/T0) PD4</text>
<text x="109.3" y="114.4">(T1) PD5</text>
<text x="121.5" y="118.2">2</text>
<text x="74.5" y="123.3">29</text>
<text x="80.6" y="124.5">PC6 (RESET)</text>
<text x="106.9" y="124.5">(INT1) PD3</text>
<text x="121.5" y="123.3">1</text>
<text x="4" y="131.1">C</text>
<text x="46.9" y="128.3">1</text>
<text x="54.6" y="128.3">2</text>
<text x="75.6" y="128.3">7</text>
<text x="80.6" y="129.6">PB6 (XTAL1/TOSC1)</text>
<text x="106.9" y="129.6">(INT0) PD2</text>
<text x="121.5" y="128.3">32</text>
<text x="291.5" y="131.1">C</text>
<text x="75.6" y="133.4">8</text>
<text x="80.6" y="134.7">PB7 (XTAL2/TOSC2)</text>
<text x="107.2" y="134.7">(TXD) PD1</text>
<text x="121.5" y="133.4">31</text>
<text x="74.5" y="138.5">18</text>
<text x="74.5" y="143.6">21</text>
<text x="80.6" y="139.8">AVCC</text>
<text x="107" y="139.8">(RXD) PD0</text>
<text x="121.5" y="138.5">30</text>
<text x="121.5" y="143.6">22</text>
<text x="278.8" y="142.3">2</text>
<text x="74.5" y="148.7">20</text>
<text x="80.6" y="150">AREF</text>
<text x="80.6" y="144.9">GND</text>
<text x="111.9" y="144.9">ADC7</text>
<text x="111.9" y="150">ADC6</text>
<text x="121.5" y="148.7">19</text>
<text x="278.8" y="147.4">1</text>
<text x="74.5" y="153.8">17</text>
<text x="80.6" y="155">PB5 (SCK)</text>
<text x="101.4" y="155">(SCL/ADC5) PC5</text>
<text x="121.5" y="153.8">28</text>
<text x="74.5" y="158.9">16</text>
<text x="80.6" y="160.1">PB4 (MISO)</text>
<text x="101" y="160.1">(SDA/ADC4) PC4</text>
<text x="121.5" y="158.9">27</text>
<text x="74.5" y="163.9">15</text>
<text x="80.6" y="165.2">PB3 (MOSI/OC2)</text>
<text x="106.1" y="165.2">(ADC3) PC3</text>
<text x="121.5" y="163.9">26</text>
<text x="34.7" y="172.3">1</text>
<text x="45" y="172.3">2</text>
<text x="74.5" y="169">14</text>
<text x="80.6" y="170.3">PB2 (SS/OC1B)</text>
<text x="106.1" y="170.3">(ADC2) PC2</text>
<text x="121.5" y="169">25</text>
<text x="4" y="179.4">D</text>
<text x="34.7" y="174.9">3</text>
<text x="34.7" y="177.4">5</text>
<text x="34.7" y="180">7</text>
<text x="45" y="174.9">4</text>
<text x="45" y="177.4">6</text>
<text x="45" y="180">8</text>
<text x="74.5" y="174.1">13</text>
<text x="74.5" y="179.2">12</text>
<text x="80.6" y="175.4">PB1 (OC1A)</text>
<text x="106.1" y="175.4">(ADC1) PC1</text>
<text x="121.5" y="174.1">24</text>
<text x="121.5" y="179.2">23</text>
<text x="201.9" y="178.1">Title</text>
<text x="291.4" y="179.4">D</text>
<text x="34.7" y="182.5">9</text>
<text x="45" y="182.5">10</text>
<text x="80.6" y="180.5">PB0 (ICP1)</text>
<text x="106.1" y="180.5">(ADC0) PC0</text>
<text x="201.9" y="185.8">Size</text>
<text x="214.6" y="185.8">Number</text>
<text x="265.5" y="185.8">Revision</text>
<text x="203.2" y="189.6">A4</text>
<text x="201.9" y="193.4">Date:</text>
<text x="201.9" y="195.9">File:</text>
<text x="213.4" y="193.4">2016/5/27</text>
<text x="213.4" y="195.9">F:\项目\..\ClearBar_2_V00.SchDoc</text>
<text x="252.8" y="195.9">Drawn By:</text>
<text x="252.8" y="193.4">Sheet</text>
<text x="259.9" y="193.4">of</text>
<text x="38.3" y="199.8">1</text>
<text x="111.4" y="199.8">2</text>
<text x="184.5" y="199.8">3</text>
<text x="257.7" y="199.8">4</text>
</g>
<g font-size="2.3" fill="#0e0e0e">
<text x="29.5" y="15.7">DC1</text>
<text x="29.5" y="30.7">CON1</text>
<text x="135.3" y="39.3">47uH/4A</text>
<text x="135.8" y="36.8">L2</text>
<text x="147.2" y="38.3">SS510/SS34</text>
<text x="151.1" y="36">D4</text>
<text x="48.8" y="46.5">R4</text>
<text x="209.8" y="47.2">470uF/25V</text>
<text x="233.7" y="45.4">CN1</text>
<text x="258.1" y="47.2">L3</text>
<text x="26.4" y="50.8">D1</text>
<text x="48.8" y="49">10k</text>
<text x="113.4" y="53.1">C12</text>
<text x="130.2" y="53.8">U3</text>
<text x="171.2" y="53.3">100uF/25V</text>
<text x="172.2" y="50.5">EC5</text>
<text x="185.1" y="49.3">C11</text>
<text x="198.9" y="52.6">R14</text>
<text x="211.3" y="49.5">EC7</text>
<text x="256.1" y="49.5">CMI322513 220M_22uH</text>
<text x="272.9" y="52.8">CON3</text>
<text x="41.7" y="56.4">C2</text>
<text x="41.9" y="59.9">27P</text>
<text x="49" y="58.7">10k</text>
<text x="50.3" y="56.4">R5</text>
<text x="69.7" y="57.1">Q2</text>
<text x="130.2" y="56.4">AH6920</text>
<text x="169.6" y="59.9">18k 1%</text>
<text x="169.9" y="57.1">R16</text>
<text x="185.1" y="54.1">104</text>
<text x="198.9" y="55.1">36k 1%</text>
<text x="208" y="54.4">C14</text>
<text x="208" y="59.2">1uF</text>
<text x="231.9" y="58.2">WHQ</text>
<text x="264" y="59.9">D7</text>
<text x="21.8" y="62.7">Start / Stop</text>
<text x="25.1" y="60.7">S1</text>
<text x="79.1" y="63">D3</text>
<text x="99.4" y="64">U2</text>
<text x="113.4" y="60.2">104</text>
<text x="198.9" y="62.7">R15</text>
<text x="198.9" y="65.3">12k 1%</text>
<text x="237.6" y="65.5">10uF/25V</text>
<text x="239.6" y="63.2">C15</text>
<text x="255.4" y="64.3">EC6</text>
<text x="272.9" y="65.5">PUMP</text>
<text x="56.2" y="68.8">AO4447AL</text>
<text x="99.4" y="67.1">MC78LC50</text>
<text x="170.1" y="68.6">1.8k 1%</text>
<text x="170.4" y="66.3">R13</text>
<text x="250.3" y="66.8">33uF/25V</text>
<text x="30.2" y="72.9">R1</text>
<text x="30.2" y="77.5">1k</text>
<text x="62.3" y="76.5">R6</text>
<text x="70.7" y="73.9">EC2</text>
<text x="79.8" y="74.7">C17</text>
<text x="123.3" y="74.2">C18</text>
<text x="170.1" y="76.5">R22</text>
<text x="32.8" y="81.8">10k</text>
<text x="33.5" y="79.3">R2</text>
<text x="49" y="82.8">Q1</text>
<text x="59.5" y="79">36k 1%</text>
<text x="92" y="80.5">104</text>
<text x="92.8" y="78.5">C8</text>
<text x="112.6" y="79.5">EC4</text>
<text x="123.1" y="79.3">104</text>
<text x="170.1" y="79">300 1%</text>
<text x="238.6" y="82.1">R24</text>
<text x="251.5" y="83.1">Q7</text>
<text x="267.8" y="82.1">2N7002</text>
<text x="48.3" y="85.1">2N7002</text>
<text x="59.2" y="87.7">12k 1%</text>
<text x="63.3" y="85.6">R7</text>
<text x="72.7" y="85.1" transform="rotate(-90 72.7 85.1)">100uF/25V</text>
<text x="82.1" y="85.1" transform="rotate(-90 82.1 85.1)">10uF/25V</text>
<text x="109.3" y="84.1">100uF/25V</text>
<text x="181.3" y="89.7">R21</text>
<text x="238.6" y="86.6">1k</text>
<text x="181.3" y="94.3">100</text>
<text x="263.8" y="94.3">SPK1</text>
<text x="78.8" y="97.8">U1</text>
<text x="150.6" y="99.9">100k</text>
<text x="150.8" y="96.8">R25</text>
<text x="184.4" y="99.1">Q8</text>
<text x="243.4" y="100.6">R19</text>
<text x="252.8" y="99.1">D5</text>
<text x="27.2" y="107.2">1N4148</text>
<text x="29.5" y="104.2">D2</text>
<text x="41.9" y="106.2">10k</text>
<text x="42.2" y="103.9">R3</text>
<text x="56.2" y="103.4">C5</text>
<text x="56.2" y="106">104</text>
<text x="67.4" y="103.4">C7</text>
<text x="67.4" y="106">104</text>
<text x="156.4" y="105.7">3904</text>
<text x="156.9" y="103.2">Q5</text>
<text x="164.5" y="107.7">R17</text>
<text x="181.6" y="102.2">PHP36N03LT</text>
<text x="243.4" y="103.2">3k</text>
<text x="263.8" y="107.5">SBZ96055</text>
<text x="165.3" y="111.8">1k</text>
<text x="25.9" y="115.1">C13</text>
<text x="25.9" y="117.7">1uF</text>
<text x="43.2" y="114.1">EC1</text>
<text x="43.2" y="116.6">10uF/16V</text>
<text x="160.5" y="118.9">620</text>
<text x="161" y="116.1">R20</text>
<text x="175.7" y="117.7">LED3</text>
<text x="235.8" y="118.9">R18</text>
<text x="256.4" y="117.2">Q4</text>
<text x="256.4" y="119.7">3904</text>
<text x="60.5" y="125.8">C6</text>
<text x="235.8" y="123.5">1k</text>
<text x="32" y="130.9">L1</text>
<text x="42.4" y="131.1">C3</text>
<text x="49.8" y="126.3">Y1</text>
<text x="60.5" y="128.3">15pF</text>
<text x="175.7" y="127.6">LED_Blue</text>
<text x="32" y="133.4">10uH</text>
<text x="49.8" y="132.9">12MHz</text>
<text x="172.2" y="137.2">3904</text>
<text x="172.7" y="134.2">Q3</text>
<text x="33.3" y="143.3">C1</text>
<text x="42.4" y="138.3">15pF</text>
<text x="277" y="138.5">CON4</text>
<text x="32.3" y="147.9">104</text>
<text x="176.7" y="145.6">LED2</text>
<text x="188.7" y="146.9">R8</text>
<text x="242.1" y="144.9">D8</text>
<text x="254.1" y="146.4">C16</text>
<text x="266.5" y="147.9">D6</text>
<text x="52.6" y="153">C4</text>
<text x="177.2" y="155.3">LED_Blue</text>
<text x="188.7" y="151.5">330</text>
<text x="241.1" y="151">SMF13A</text>
<text x="252.3" y="150.5">10uF/25V</text>
<text x="277" y="151.2">OZON</text>
<text x="52.4" y="157.8">104</text>
<text x="130.7" y="158.1">R10</text>
<text x="132" y="161.9">1k</text>
<text x="172.9" y="160.1">Q9</text>
<text x="245.9" y="159.6">R23</text>
<text x="126.4" y="162.9">R11</text>
<text x="126.9" y="167.5">1k</text>
<text x="172.4" y="162.7">3904</text>
<text x="245.9" y="164.2">1k</text>
<text x="254.3" y="166.2">Q6</text>
<text x="37.9" y="169.8">J1</text>
<text x="131.2" y="168.3">R12</text>
<text x="131.7" y="172.1">1k</text>
<text x="176.5" y="170.8">LED1</text>
<text x="252.6" y="168.3">2N7002</text>
<text x="144.9" y="179.7">C10</text>
<text x="180.1" y="178.9">LED_Blue</text>
<text x="128.9" y="184.8">C9</text>
<text x="144.9" y="182.2">104</text>
<text x="172.9" y="184.5">Q10</text>
<text x="37.9" y="187.6">SIP5X2</text>
<text x="128.9" y="187.3">104</text>
<text x="172.4" y="187.1">3904</text>
</g>
<g font-size="2.3" fill="#4c4c4c">
<text x="46.4" y="30.7">+B</text>
<text x="119.7" y="38.6">+8.4V</text>
<text x="165.8" y="38.6">+12V</text>
<text x="252.3" y="40.1">+12V</text>
<text x="115.2" y="68.1">+5V</text>
<text x="147.5" y="88.2">+5V</text>
<text x="36.1" y="93.8">+5V</text>
<text x="58.8" y="95.3">+5V</text>
<text x="248" y="90.7">+5V</text>
<text x="43.7" y="110.3">RESET</text>
<text x="29.2" y="123.3">+5V</text>
<text x="63.9" y="124.5">RESET</text>
<text x="254.6" y="136.7">+12V</text>
<text x="194.6" y="145.4">+5V</text>
<text x="61.4" y="155">PB5_SCK</text>
<text x="60.2" y="160.1">PB4_MISO</text>
<text x="60.2" y="165.2">PB3_MOSI</text>
<text x="16.7" y="173.6">PB3_MOSI</text>
<text x="20.4" y="178.7">RESET</text>
<text x="16.7" y="183.8">PB4_MISO</text>
<text x="17.9" y="181.2">PB5_SCK</text>
</g>
<g font-size="2.3" fill="#1c1c1c">
<text x="10.9" y="53.1">INT0</text>
<text x="189.9" y="59.2">AD1</text>
<text x="21.5" y="75.2">PB0</text>
<text x="59.5" y="82.1">AD0</text>
<text x="227.9" y="84.3">PD7</text>
<text x="170.6" y="92">OC1A</text>
<text x="127.1" y="104.2">PD7</text>
<text x="127.1" y="109.3">PD6</text>
<text x="125.7" y="119.4">PD4_bibi</text>
<text x="222.4" y="121.2">PD4_bibi</text>
<text x="128.4" y="129.6">INT0</text>
<text x="235.3" y="161.9">PD6</text>
<text x="64.3" y="175.4">OC1A</text>
<text x="145.2" y="175.4">AD1</text>
<text x="66.1" y="180.5">PB0</text>
<text x="129.2" y="180.5">AD0</text>
</g>
<g font-size="2.3" fill="#151515">
<text x="22.3" y="57.2">1N4148</text>
<text x="79.1" y="65.5">M7</text>
<text x="264" y="62.5">1N4148</text>
<text x="252.8" y="101.6">1N4148</text>
<text x="265.8" y="151">1N4148</text>
</g>
<text font-size="2.3" fill="#262626" x="48.6" y="169.8">+5V</text>
<g font-size="2.2" fill="#686868">
<text x="81.1" y="58.2">预留</text>
<text x="68.1" y="69.8">预留</text>
<text x="246.9" y="69.6">预留</text>
<text x="122.8" y="84.1">预留</text>
<text x="255.1" y="107.7">预留</text>
<text x="46.5" y="120">预留</text>
<text x="267.8" y="155.6">预留</text>
</g>
</svg>
